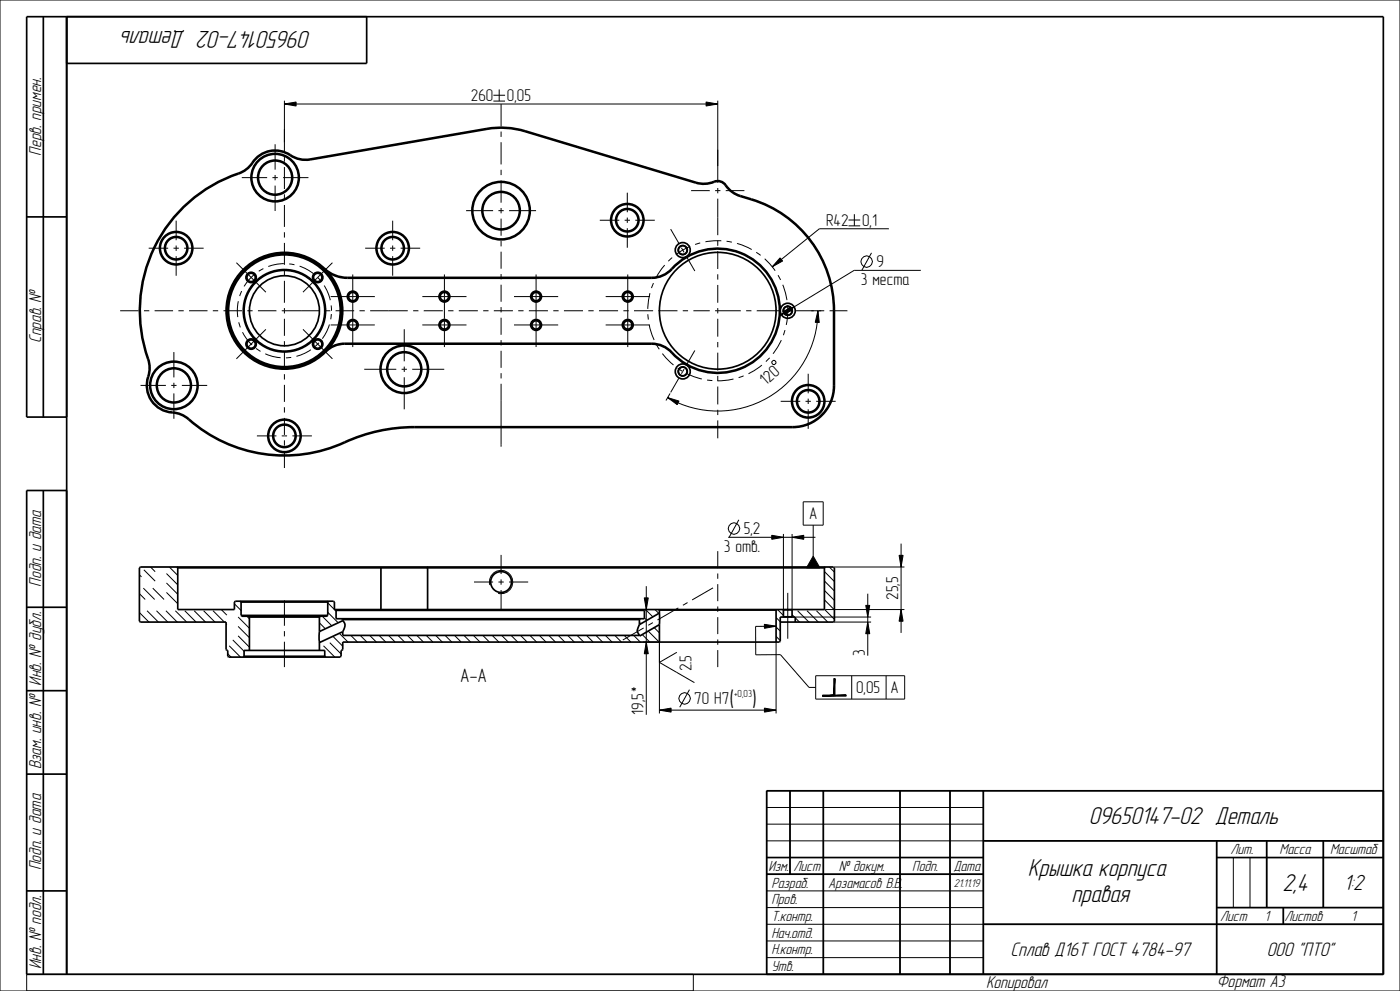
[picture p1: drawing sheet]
<svg xmlns="http://www.w3.org/2000/svg" width="420mm" height="297mm" viewBox="0 0 420 297" stroke-linecap="round" stroke-linejoin="round" font-family="sans-serif">
<g fill="none" stroke="#000" stroke-width=".51">
<path d="M13 5v120M20 5v287M110 5v14h-90M8 65h12M55.2 61.7a47.2 47.2 0 0 1 17.7-10.4l1.8-1.4a9.5 9.5 0 0 1 7-4.9 9.9 9.9 0 0 1 6.8 2.1l2.2 .6h2.3l53.1-9.2a25 25 0 0 1 11.4 .7l51.3 15.4a8.6 8.6 0 0 0 6-.4h1.1a4.6 4.6 0 0 1 2.8 2.3l1.6 1.3 1.2 .6a37.9 37.9 0 0 1 19.9 11.4 35 35 0 0 1 8.9 23.3v22.5a12.5 12.5 0 0 1-12.5 12.5h-113.5a52 52 0 0 0-23 5.5 43.6 43.6 0 0 1-45.4-8.3 11.1 11.1 0 0 0-5.9-1.8 8.3 8.3 0 0 1-5.4-11.4l.1-3a44.6 44.6 0 0 1 1.5-35 43.5 43.5 0 0 1 9-12.4zM55.4 61.9a46.2 46.2 0 0 1 17.4-10.3 11.8 11.8 0 0 0 4-4 8.1 8.1 0 0 1 10.9-.6l1.5 .6 1.5 .4 2.4-.1 53-9.2a24.8 24.8 0 0 1 11.4 .7l51.2 15.5a8.8 8.8 0 0 0 6.1-.5h1.1l.9 .4a12 12 0 0 0 4.6 3.8 37.6 37.6 0 0 1 19.8 11.4 34.7 34.7 0 0 1 8.9 23.1v22.5a12.2 12.2 0 0 1-12.3 12.3h-113.5a52.2 52.2 0 0 0-23.1 5.5 43.7 43.7 0 0 1-45.6-8.7 12.1 12.1 0 0 0-5.5-1.5 8.1 8.1 0 0 1-5.3-10.9 9.9 9.9 0 0 0-.9-6.6 43.2 43.2 0 0 1 11.5-43.8zM97.3 80.4a10 10 0 0 0 6.9 2.7h91.3a8.8 8.8 0 0 0 7-3.7 18.8 18.8 0 0 1 26.8 1.3 18.8 18.8 0 0 1-1.7 26.7 18.8 18.8 0 0 1-26.7-2.2l-1.4-1-1.5-.7-2.5-.4h-92.1a8 8 0 0 0-5.7 2.4M98.6 81.7a10.2 10.2 0 0 0 5.6 1.7h91.3a9 9 0 0 0 7.2-3.8 18.5 18.5 0 0 1 26.4 1.2 18.5 18.5 0 0 1-1.7 26.4 18.5 18.5 0 0 1-26.4-2.2l-1.4-1-1.5-.7-2.6-.4h-92.1l-2.7 .4-1.9 1M20 125h-12v-120h407v287h-407v-145h12M13 147v145M53.1 169.9l.2 .3M53.3 170.2v12.5h17v-2.3l.3-.2h29.5l.2 .2v2.3h147v-12.5"/>
<path d="M53.3 170.2h194M114.5 169.9l-.2 .3v12.5M128 169.9l.3 .3v12.5M247.6 169.9l-.3 .3M8 182h12M72.1 180.2l.2 .2M72.3 180.4v4M72.3 184.4l.3 .3h25.5l.2-.3M72.3 184.4h26M72.3 180.4h26M73.2 196.7v-1.8h24.2v1.8M73.2 196.7l-.2 .2"/>
<path d="M73.2 196.7h24.2M74.6 184.7l.2 .2M74.8 184.9v10M74.8 184.9h21M95.8 189.3l-.1 2.3 .3 .9 6.8-3.2M95.8 184.9v4.4M95.8 192.3v2.6M96.1 184.7l-.3 .2M97.4 196.7l.3 .2M98.3 180.4v4M98.6 180.2l-.3 .2M100.6 182.7l.2 .2"/>
<path d="M100.8 182.9v2.5h92.5v-2.5M100.8 182.9h92.5M102.6 185.4l.2 .3M102.8 186a2.32 2.32 0 0 1 0 3.3M102.8 185.7v.3M102.8 189.3v1.1h89M102.8 186l-7 3.3M102.8 185.7h89M191.8 187.2l-.7 2.1 .8 1.3 5.9-3.4M191.8 185.7v1.5M192.1 185.4l-.3 .3M193.6 182.7l-.3 .2"/>
<path d="M197.7 182.7l.1 .1M197.8 183.7v3.5M197.8 182.8h35M197.8 183.7l-6 3.5M197.8 182.8v.9M197.8 187.2v5.2M232.8 182.8v9.6M233 182.7l-.2 .1M234.1 186.4h16l.2-.2v-16l-.2-.3h-208l-.3 .3v16l.3 .2h25.7v8.3l.5 .2v1.8l.3 .2h33.5l.2-.2v-1.8l.5-.2v-2.3h131l.3-.2v-7.3h4.5v1.5M234.9 182.7l.1 .1M235 184.9h2.6M235 182.8h2.6"/>
<path d="M235 184.9h-.1M235 182.8v2.1M237.6 184.9h.1M237.6 182.8v2.1M237.7 182.7l-.1 .1M8 207h12M8 232h12M237 237v25M247 237v55M270 237v55M285 237v55M295 237v55"/>
<path d="M415 237h-185v55M230 257h65M295 252h120M365 257h50M365 252v40M380 252v20M397 252v20M8 267h12M230 262h65M295 277h120M365 272h50M385 272v5"/>
<circle cx="82.5" cy="53.2" r="7.3"/>
<circle cx="82.5" cy="53.2" r="7"/>
<circle cx="82.5" cy="53.2" r="5"/>
<circle cx="82.5" cy="53.2" r="5.3"/>
<circle cx="52.8" cy="74.4" r="5"/>
<circle cx="52.8" cy="74.4" r="4.8"/>
<circle cx="52.8" cy="74.4" r="3.5"/>
<circle cx="52.8" cy="74.4" r="3.3"/>
<circle cx="117.8" cy="74.4" r="5"/>
<circle cx="117.8" cy="74.4" r="4.8"/>
<circle cx="117.8" cy="74.4" r="3.5"/>
<circle cx="117.8" cy="74.4" r="3.3"/>
<circle cx="150.3" cy="63.1" r="8.8"/>
<circle cx="150.3" cy="63.1" r="8.5"/>
<circle cx="150.3" cy="63.1" r="5.8"/>
<circle cx="150.3" cy="63.1" r="5.5"/>
<circle cx="188.2" cy="66" r="5"/>
<circle cx="188.2" cy="66" r="4.8"/>
<circle cx="188.2" cy="66" r="3.5"/>
<circle cx="188.2" cy="66" r="3.3"/>
<circle cx="85.3" cy="93.1" r="17.5"/>
<circle cx="85.3" cy="93.1" r="17.3"/>
<circle cx="85.3" cy="93.1" r="17"/>
<circle cx="85.3" cy="93.1" r="16.8"/>
<circle cx="85.3" cy="93.1" r="12.4"/>
<circle cx="85.3" cy="93.1" r="12.1"/>
<circle cx="215.3" cy="93.1" r="17.5"/>
<circle cx="52.2" cy="115.5" r="7.3"/>
<circle cx="52.2" cy="115.5" r="7"/>
<circle cx="52.2" cy="115.5" r="5"/>
<circle cx="52.2" cy="115.5" r="5.3"/>
<circle cx="121.3" cy="110.7" r="7.3"/>
<circle cx="121.3" cy="110.7" r="7"/>
<circle cx="121.3" cy="110.7" r="5"/>
<circle cx="121.3" cy="110.7" r="5.3"/>
<circle cx="85.3" cy="130.6" r="5"/>
<circle cx="85.3" cy="130.6" r="4.8"/>
<circle cx="85.3" cy="130.6" r="3.5"/>
<circle cx="85.3" cy="130.6" r="3.3"/>
<circle cx="242.5" cy="120.3" r="5"/>
<circle cx="242.5" cy="120.3" r="4.8"/>
<circle cx="242.5" cy="120.3" r="3.5"/>
<circle cx="242.5" cy="120.3" r="3.3"/>
</g>
<g fill="none" stroke="#000" stroke-width=".3">
<path d="M0 0h420v297h-420zM85.3 31.2l3.5-.6v1.2zM85.3 30.2v12.4M85.3 31.2h130M148 28.5h3.5M148 30.3h3.5M149.8 26.8v3.5M211.8 30.6l3.5 .6-3.5 .6zM215.3 30.2v19.6M234 77.3l.8 .9-3.1 1.8zM254.6 65.9h3.5M254.6 67.7h3.5"/>
<path d="M256.3 64.2v3.5M261.5 75.8l-3 5.2M266.7 68.6h-20.9l-14.1 11.4M73.9 83.5a1.5 1.5 0 0 1 1.3-1.8 1.5 1.5 0 0 1 1.6 1.6 1.5 1.5 0 0 1-1.9 1.3M93.9 83.5a1.5 1.5 0 0 1 1.3-1.8 1.5 1.5 0 0 1 1.6 1.6 1.5 1.5 0 0 1-1.9 1.3M104.4 97.8a1.5 1.5 0 0 1 1.3-1.9 1.5 1.5 0 0 1 1.6 1.6 1.5 1.5 0 0 1-1.9 1.3M104.4 89.3a1.5 1.5 0 0 1 1.3-1.9 1.5 1.5 0 0 1 1.6 1.6 1.5 1.5 0 0 1-1.9 1.3M131.9 97.8a1.5 1.5 0 0 1 1.3-1.9 1.5 1.5 0 0 1 1.6 1.6 1.5 1.5 0 0 1-1.9 1.3M131.9 89.3a1.5 1.5 0 0 1 1.3-1.9 1.5 1.5 0 0 1 1.6 1.6 1.5 1.5 0 0 1-1.9 1.3M159.4 97.8a1.5 1.5 0 0 1 1.3-1.9 1.5 1.5 0 0 1 1.6 1.6 1.5 1.5 0 0 1-1.9 1.3M159.4 89.3a1.5 1.5 0 0 1 1.3-1.9 1.5 1.5 0 0 1 1.6 1.6 1.5 1.5 0 0 1-1.9 1.3M186.9 97.8a1.5 1.5 0 0 1 1.3-1.9 1.5 1.5 0 0 1 1.6 1.6 1.5 1.5 0 0 1-1.9 1.3"/>
<path d="M186.9 89.3a1.5 1.5 0 0 1 1.3-1.9 1.5 1.5 0 0 1 1.6 1.6 1.5 1.5 0 0 1-1.9 1.3M234.4 94.3l2.7-2.3 .6 1zM234.9 93.3l3.3-1.3-2.6 2.3zM243.4 93.1h3M245.4 93.1l.4 3.6-1.2-.1zM245.4 93.1a30.1 30.1 0 0 1-45.1 26.1M276.2 81h-20l-21.8 13.3M73.9 103.5a1.5 1.5 0 0 1 1.3-1.9 1.5 1.5 0 0 1 1.6 1.7 1.5 1.5 0 0 1-1.9 1.3M93.9 103.5a1.5 1.5 0 0 1 1.3-1.9 1.5 1.5 0 0 1 1.6 1.7 1.5 1.5 0 0 1-1.9 1.3M200.3 119.2l3.4 1-.5 1.1zM201 117.9l-1.2 2.1M231.6 108.4l.4-.4h.4l.4 .5v.4l-.5 .4-.4-.1-.4-.4z"/>
<path d="M221.7 155.8l-3 5.2M146.9 175.3a3.5 3.5 0 0 1 3.1-4.4 3.5 3.5 0 0 1 3.8 3.8 3.5 3.5 0 0 1-4.4 3.1M218.4 161h26.2M231.5 160.4l3.5 .6-3.5 .6zM235 160v22.8M237.6 161l3.5-.6v1.2zM237.6 160v22.8M250.3 169.9h21M260.3 177.9v18.6M269.7 166.4h1.2l-.6 3.5zM270.3 162.9v26.8M197.8 192.6v21.2"/>
<path d="M232.8 192.6v21.2M238.6 184.9h22.7M247.5 182.7h23.8M250.1 186.4h11.2M259.7 181.4h1.2l-.6 3.5zM260.3 186.4l.6 3.5h-1.2zM270.3 182.7l.6 3.5h-1.2zM197.8 212.8l3.5-.6v1.2zM197.8 212.8h35M206.8 206.7l-2.9 5.2M229.3 212.2l3.5 .6-3.5 .6zM230 237h185v55h-185z"/>
<path d="M237 237v25M247 237v55M270 237v55M285 237v55M295 237v55M230 242h65M230 247h65M230 252h185M230 257h65M365 257h50M365 252v40M370 257v15"/>
<path d="M375 257v15M380 252v20M397 252v20M230 262h65M230 267h65M230 272h65M230 277h185M365 272h50M385 272v5M8 297v-5h200v5M230 282h65M230 287h65"/>
<circle cx="260" cy="78.4" r="1.72"/>
<circle cx="220.2" cy="158.4" r="1.72"/>
<circle cx="205.3" cy="209.3" r="1.72"/>
</g>
<g fill="#000">
<path d="M85.3 31.2l3.5-.6v1.2zM211.8 30.6l3.5 .6-3.5 .6zM234 77.3l.8 .9-3.1 1.8zM234.4 94.3l2.7-2.3 .6 1zM234.9 93.3l3.3-1.3-2.6 2.3zM245.4 93.1l.4 3.6-1.2-.1zM200.3 119.2l3.4 1-.5 1.1zM231.5 160.4l3.5 .6-3.5 .6zM237.6 161l3.5-.6v1.2zM269.7 166.4h1.2l-.6 3.5zM259.7 181.4h1.2l-.6 3.5zM260.3 186.4l.6 3.5h-1.2z"/>
<path d="M270.3 182.7l.6 3.5h-1.2zM197.8 212.8l3.5-.6v1.2zM229.3 212.2l3.5 .6-3.5 .6z"/>
</g>
<g fill="none" stroke="#000" stroke-width=".3" stroke-dasharray="4.8 4.8" stroke-linecap="butt">
<path d="M53.3 178.1l-8.2-8.2M53.3 175.3l-5.3-5.4M53.3 172.4l-2.5-2.5M250.3 179.9l-3-3M250.3 177.1l-3-3M250.3 174.3l-3-3M250.3 171.5l-1.5-1.6M44.7 186.4l-2.9-2.8M47.5 186.4l-5.7-5.7M50.3 186.4l-8.5-8.5M53.2 186.4l-11.4-11.3M53.3 180.9l-11-11"/>
<path d="M56 186.4l-14.2-14.1M58.8 186.4l-3.7-3.7M61.6 186.4l-3.7-3.7M64.5 186.4l-3.8-3.7M67.3 186.4l-3.7-3.7M69.3 196.9l-1-1M72.1 196.9l-4.3-4.3M72.3 183l-2-2M73.2 195.2l-5.4-5.4M74.8 193.9l-7-7M74.8 191.1l-8.4-8.4M74.8 188.3l-5.6-5.6"/>
<path d="M74.8 185.5l-.8-.8M95.9 192.4l-.1-.1M97.6 188.4l-1.8-1.7M99.5 187.5l-2.8-2.8M100.4 196.9l-4.4-4.4M100.8 183.2l-2.5-2.5M101.5 186.6l-3.2-3.1M102.3 196l-4.4-4.4M102.8 193.7l-2.9-3M104.4 192.4l-2.6-2.6M107.2 192.4l-2-2M110.1 192.4l-2-2"/>
<path d="M112.9 192.4l-2-2M115.7 192.4l-2-2M118.6 192.4l-2-2M121.4 192.4l-2-2M124.2 192.4l-2-2M127 192.4l-2-2M129.9 192.4l-2-2M132.7 192.4l-2-2M135.5 192.4l-2-2M138.4 192.4l-2-2M141.2 192.4l-2-2M144 192.4l-2-2"/>
<path d="M146.8 192.4l-2-2M149.7 192.4l-2-2M152.5 192.4l-2-2M155.3 192.4l-2-2M158.2 192.4l-2-2M161 192.4l-2-2M163.8 192.4l-2-2M166.6 192.4l-2-2M169.5 192.4l-2-2M172.3 192.4l-2-2M175.1 192.4l-2-2M178 192.4l-2-2"/>
<path d="M180.8 192.4l-2-2M183.6 192.4l-2-2M186.4 192.4l-2-2M189.3 192.4l-2-2M192.1 192.4l-2-2M192.3 186.9l-.5-.4M194.1 185.9l-.8-.7M194.9 192.4l-2.2-2.2M195.9 184.9l-2.2-2.2M197.6 183.8l-1.1-1.1M197.8 192.4l-3.3-3.3M197.8 189.7l-1.5-1.6"/>
<path d="M234.1 192l-1.3-1.3M234.1 189.2l-1.3-1.3M234.1 186.3l-1.3-1.2M235 184.4l-1.7-1.7M238.3 184.9l-.7-.7M239.8 186.4l-1.2-1.2M242.7 186.4l-3.8-3.7M245.5 186.4l-3.8-3.7M248.3 186.4l-3.7-3.7M250.3 185.6l-3-3M250.3 182.8l-3-3"/>
</g>
<!-- layer: AXES -->
<g fill="none" stroke="#000" stroke-width=".3">
<path d="M85.3 38.7v6.6M150.3 31.2v6.6M150.3 39.4v1.6M72.5 53.2h7.6M81.7 53.2h1.6M82.5 43.2v7.6M82.5 52.4v1.6M82.5 55.6v7.6M84.9 53.2h7.6M85.3 46.9v1.6M85.3 50.1v6.5M85.3 58.2v1.6"/>
<path d="M150.3 42.6v6.7M150.3 50.9v1.6M150.3 54.1v6.6M188.2 57.8v5.8M207.3 57.1h5.6M214.5 57.1h1.6M215.3 44.8v9.9M215.3 56.3v1.6M215.3 59.5v11M217.7 57.1h5.6M44.6 74.4h5.9M52.1 74.4h1.5"/>
<path d="M52.8 66.1v5.9M52.8 73.6v1.6M52.8 76.8v5.8M55.2 74.4h5.9M70.9 78.7l8.9 8.9M85.3 61.4v6.6M85.3 69.6v1.6M85.3 72.8v6.6M99.7 78.7l-8.8 8.9M109.5 74.4h5.9M117 74.4h1.6M117.8 66.1v5.9"/>
<path d="M117.8 73.6v1.6M117.8 76.8v5.8M120.2 74.4h5.8M139.8 63.1h8.1M149.5 63.1h1.6M150.3 62.3v1.6M150.3 65.5v5.1M150.3 72.2v1.6M150.3 75.4v5.1M152.7 63.1h8.1M179.9 66h5.9M187.4 66h1.6"/>
<path d="M188.2 65.2v1.6M188.2 68.4v5.9M190.6 66h5.8M201.2 68.7l2.4 4.2M204.4 74.3l.8 1.3M206 77l2.4 4.2M215.3 72.1v1.6M215.3 75.3v5.3M36 93.1h5.6M43.2 93.1h1.6M46.4 93.1h5.5M53.5 93.1h1.6"/>
<path d="M56.7 93.1h5.6M63.9 93.1h1.6M67 93.1h5.6M74.2 93.1h1.6M77.4 93.1h5.5M79.8 98.7l-8.9 8.8M84.5 93.1h11.4M85.3 81v1.6M85.3 84.2v6.5M85.3 92.3v1.6M85.3 95.5v5.1M90.9 98.7l8.8 8.8"/>
<path d="M97.5 93.1h1.6M99.2 97.4h13.2M99.2 88.9h13.2M100.7 93.1h5.5M105.8 82.3v21.7M107.8 93.1h1.6M111 93.1h11.3M121.3 98.7v9.6M123.9 93.1h1.6M126.7 97.4h13.2M126.7 88.9h13.2M127.1 93.1h5.7"/>
<path d="M133.3 82.3v21.7M134.4 93.1h1.6M137.6 93.1h5.8M145 93.1h1.6M148.1 93.1h5.8M150.3 82.1v1.6M150.3 85.3v5.1M150.3 92v1.6M150.3 95.2v5.1M154.2 97.4h13.2M154.2 88.9h13.2M155.5 93.1h1.6"/>
<path d="M158.7 93.1h5.7M160.8 82.3v21.7M166 93.1h1.6M169.2 93.1h5.7M176.5 93.1h1.6M179.7 93.1h5.7M181.7 97.4h13.2M181.7 88.9h13.2M187 93.1h1.6M188.3 82.3v21.7M190.2 93.1h5.7M197.5 93.1h5.7"/>
<path d="M204.8 93.1h1.6M208 93.1h4.9M214.5 93.1h7.7M215.3 82.2v1.6M215.3 85.4v5.3M215.3 92.3v1.6M215.3 95.5v5.4M223.8 93.1h1.6M227 93.1h6.9M235.5 93.1h1.6M238.7 93.1h5.4M245.7 93.1h1.6"/>
<path d="M248.9 93.1h5.3M42.2 115.5h7.6M51.4 115.5h1.6M52.2 105.5v7.6M52.2 114.7v1.6M52.2 117.9v7.6M54.6 115.5h7.6M85.3 102.2v1.6M85.3 105.4v5.2M85.3 112.1v1.6M85.3 115.3v5.2M109.3 110.7h9.6"/>
<path d="M120.5 110.7h1.6M121.3 109.9v1.6M121.3 113.1v9.6M123.7 110.7h9.6M150.3 101.9v1.6M150.3 105.1v5.1M150.3 111.8v1.6M150.3 115v18.9M203.6 113.4l-2.4 4.2M205.2 110.6l-.8 1.4M208.4 105l-2.4 4.2M215.3 102.5v1.6"/>
<path d="M215.3 105.7v5.4M215.3 112.6v1.6M215.3 115.8v5.4M242.5 112v5.9M242.5 119.5v1.6M77.1 130.6h5.8M84.5 130.6h1.6M85.3 122.1v1.5M85.3 125.2v5.2M85.3 132v1.6M85.3 135.1v5.2M87.7 130.6h5.9"/>
<path d="M215.3 122.8v1.6M215.3 126v5.4M234.2 120.3h5.9M241.7 120.3h1.6M242.5 122.7v5.8M244.9 120.3h5.8M85.3 179.9v7.6M142.2 174.4h5.7M149.5 174.4h1.6M150.3 166.3v5.7M150.3 173.6v1.6M150.3 176.8v5.8"/>
<path d="M152.7 174.4h5.7M213.9 176.2l-6.3 3.6M215.3 165.2v5.1M215.3 171.9v1.6M215.3 175.1v5.1M236.3 177.7v13.7M85.3 189.1v1.6M85.3 192.3v7.6M193.1 188.2l-6.3 3.6M195.9 186.6l-1.4 .8M203.5 182.2l-6.3 3.6M204.9 181.4h.1"/>
<path d="M206.3 180.6l-1.4 .8M215.3 181.8v1.6M215.3 184.9v5.1M215.3 191.6v1.6M215.3 194.8v5.1"/>
</g>
<path d="M99.4 93.1a14.1 14.1 0 0 0-20.7-12.4 14.1 14.1 0 0 0-1.3 24.1 14.1 14.1 0 0 0 22-10.1v-1.6M236.3 93.1a21 21 0 0 0-31-18.4 21 21 0 0 0-1.5 36 21 21 0 0 0 32.4-15.8l.1-1.8" fill="none" stroke="#000" stroke-width=".3" stroke-dasharray="1.6 1.6 4.8 1.6" stroke-linecap="butt"/>
<g fill="none" stroke="#000" stroke-width=".51">
<circle cx="204.8" cy="74.9" r="2.25"/>
<circle cx="204.8" cy="74.9" r="1.38"/>
<circle cx="204.8" cy="74.9" r="1.3"/>
<circle cx="75.3" cy="83.1" r="1.55"/>
<circle cx="75.3" cy="83.1" r="1.25"/>
<circle cx="85.3" cy="93.1" r="10.5"/>
<circle cx="95.3" cy="83.1" r="1.55"/>
<circle cx="95.3" cy="83.1" r="1.25"/>
<circle cx="105.8" cy="97.4" r="1.63"/>
<circle cx="105.8" cy="88.9" r="1.63"/>
<circle cx="105.8" cy="88.9" r="1.25"/>
<circle cx="105.8" cy="97.4" r="1.25"/>
<circle cx="133.3" cy="97.4" r="1.63"/>
<circle cx="133.3" cy="88.9" r="1.63"/>
<circle cx="133.3" cy="97.4" r="1.25"/>
<circle cx="133.3" cy="88.9" r="1.25"/>
<circle cx="160.8" cy="97.4" r="1.63"/>
<circle cx="160.8" cy="88.9" r="1.63"/>
<circle cx="160.8" cy="88.9" r="1.25"/>
<circle cx="160.8" cy="97.4" r="1.25"/>
<circle cx="188.3" cy="97.4" r="1.63"/>
<circle cx="188.3" cy="88.9" r="1.63"/>
<circle cx="188.3" cy="97.4" r="1.25"/>
<circle cx="188.3" cy="88.9" r="1.25"/>
<circle cx="236.3" cy="93.1" r="2.25"/>
<circle cx="236.3" cy="93.1" r="1.38"/>
<circle cx="236.3" cy="93.1" r="1.3"/>
<circle cx="75.3" cy="103.1" r="1.55"/>
<circle cx="75.3" cy="103.1" r="1.25"/>
<circle cx="95.3" cy="103.1" r="1.55"/>
<circle cx="95.3" cy="103.1" r="1.25"/>
<circle cx="204.8" cy="111.3" r="2.25"/>
<circle cx="204.8" cy="111.3" r="1.38"/>
<circle cx="204.8" cy="111.3" r="1.3"/>
<circle cx="150.3" cy="174.4" r="3.1"/>
</g>
<!-- layer: DETAILS -->
<path d="M244 166.7l2 3.5h-4.1zM229.3 187.1l3.5 .6-3.5 .6z" fill="#000"/>
<g fill="none" stroke="#000" stroke-width=".3">
<path d="M241 150.4h6v7h-6zM244 157.4v9.3M244 166.7l2 3.5h-4.1zM197.8 198.5l10.5 6.1M197.8 192.4v6.1M203.1 195.5l-5.3 3M229.3 187.1l3.5 .6-3.5 .6zM232.8 187.7h-6.1v8.5h7.4l8.6 9.8h2M244.7 202.5h26.7v7h-26.7zM246.8 208.6l3.7-.3h3.3zM246.8 208.6l3.7-.3zM246.8 208.3h3.3l-3.3 .3z"/>
<path d="M246.8 208.6l7-.3v.3zM250.1 203.4h.4l-.4 4.9zM250.5 203.4v4.9h-.4zM255.5 202.5v7M265.8 202.5v7"/>
</g>
<path d="M250.3 203.4v4.9" fill="none" stroke="#000" stroke-width=".36"/>
<path d="M246.8 208.5h7" fill="none" stroke="#000" stroke-width=".33"/>
<!-- layer: DRAFT_DIMS -->
<path d="M193.9 192.4l.6 3.5h-1.2zM193.3 179.2h1.2l-.6 3.5z" fill="#000"/>
<path d="M193.3 179.2h1.2l-.6 3.5zM193.9 175.7v38.5M192.9 192.4h4.9M192.9 182.7h4.8M193.9 192.4l.6 3.5h-1.2z" fill="none" stroke="#000" stroke-width=".3"/>
<g font-size="7.6">
<text x="93.4" y="9.4" transform="rotate(-180 93.4 9.4)">09650147-02 Деталь</text>
<text x="326.6" y="247.1">09650147-02 Деталь</text>
<text x="308.4" y="262.6">Крышка корпуса</text>
<text x="384.8" y="267.1">2,4</text>
<text x="321.4" y="270.3">правая</text>
</g>
<g font-size="7.2">
<text x="218.8" y="211.8">(</text>
<text x="225.6" y="211.8">)</text>
</g>
<text font-size="6.8" x="403.1" y="266.8">1:2</text>
<g font-size="6.1">
<text x="303.1" y="286.6">Сплав Д16Т ГОСТ 4784-97</text>
<text x="380" y="286.6">ООО &quot;ПТО&quot;</text>
</g>
<text font-size="5.9" x="138.1" y="204.5">А-А</text>
<g font-size="5.3">
<text x="12.3" y="46.6" transform="rotate(-90 12.3 46.6)">Перв. примен.</text>
<text x="12.3" y="102.8" transform="rotate(-90 12.3 102.8)">Справ. №</text>
<text x="12.3" y="175.8" transform="rotate(-90 12.3 175.8)">Подп. и дата</text>
<text x="12.3" y="205.5" transform="rotate(-90 12.3 205.5)">Инв. № дубл.</text>
<text x="12.3" y="230.6" transform="rotate(-90 12.3 230.6)">Взам. инв. №</text>
<text x="12.3" y="260.8" transform="rotate(-90 12.3 260.8)">Подп. и дата</text>
<text x="12.3" y="290.5" transform="rotate(-90 12.3 290.5)">Инв. № подл.</text>
<text x="295.8" y="296">Копировал</text>
<text x="365" y="295.9">Формат A3</text>
</g>
<g font-size="5.1">
<text x="141.3" y="30.3">260</text>
<text x="152.1" y="30.3">0,05</text>
<text x="247.8" y="67.7">R42</text>
<text x="258.6" y="67.7">0,1</text>
<text x="262.9" y="80.2">9</text>
<text x="258.2" y="85.4">3 места</text>
<text x="229.7" y="115.8" transform="rotate(-41 229.7 115.8)">120</text>
<text x="242.7" y="155.6">A</text>
<text x="223.1" y="160.2">5,2</text>
<text x="217.1" y="165.4">3 отв.</text>
<text x="269.4" y="179.8" transform="rotate(-90 269.4 179.8)">25,5</text>
<text x="259.4" y="196.5" transform="rotate(-90 259.4 196.5)">3</text>
<text x="207.4" y="201.1" transform="rotate(-90 207.4 201.1)">2.5</text>
<text x="256.8" y="207.8">0,05</text>
<text x="267.1" y="207.8">А</text>
<text x="193" y="214.2" transform="rotate(-90 193 214.2)">19,5*</text>
<text x="208.3" y="211.1">70 H7</text>
</g>
<g font-size="4.5">
<text x="369.1" y="256.1">Лит.</text>
<text x="383.9" y="256.1">Масса</text>
<text x="399" y="256.1">Масштаб</text>
<text x="230.5" y="261.1">Изм.</text>
<text x="238" y="261.1">Лист</text>
<text x="251.7" y="261.1">№ докум.</text>
<text x="273.7" y="261.1">Подп.</text>
<text x="286" y="261.1">Дата</text>
<text x="231.4" y="266.1">Pазраб.</text>
<text x="248.4" y="266.1">Арзамасов В.В.</text>
<text x="231.4" y="271.1">Пров.</text>
<text x="231.4" y="281.1">Нач.отд.</text>
<text x="231.4" y="276.1">Т.контр.</text>
<text x="366" y="276.1">Лист</text>
<text x="379.4" y="276.1">1</text>
<text x="385.3" y="276.1">Листов</text>
<text x="405.4" y="276.1">1</text>
<text x="231.4" y="286.1">Н.контр.</text>
<text x="231.4" y="291.1">Утв.</text>
</g>
<text font-size="3.5" x="286.1" y="265.7">21.11.19</text>
<text font-size="3.1" x="220.2" y="209">+0,03</text>
</svg>
